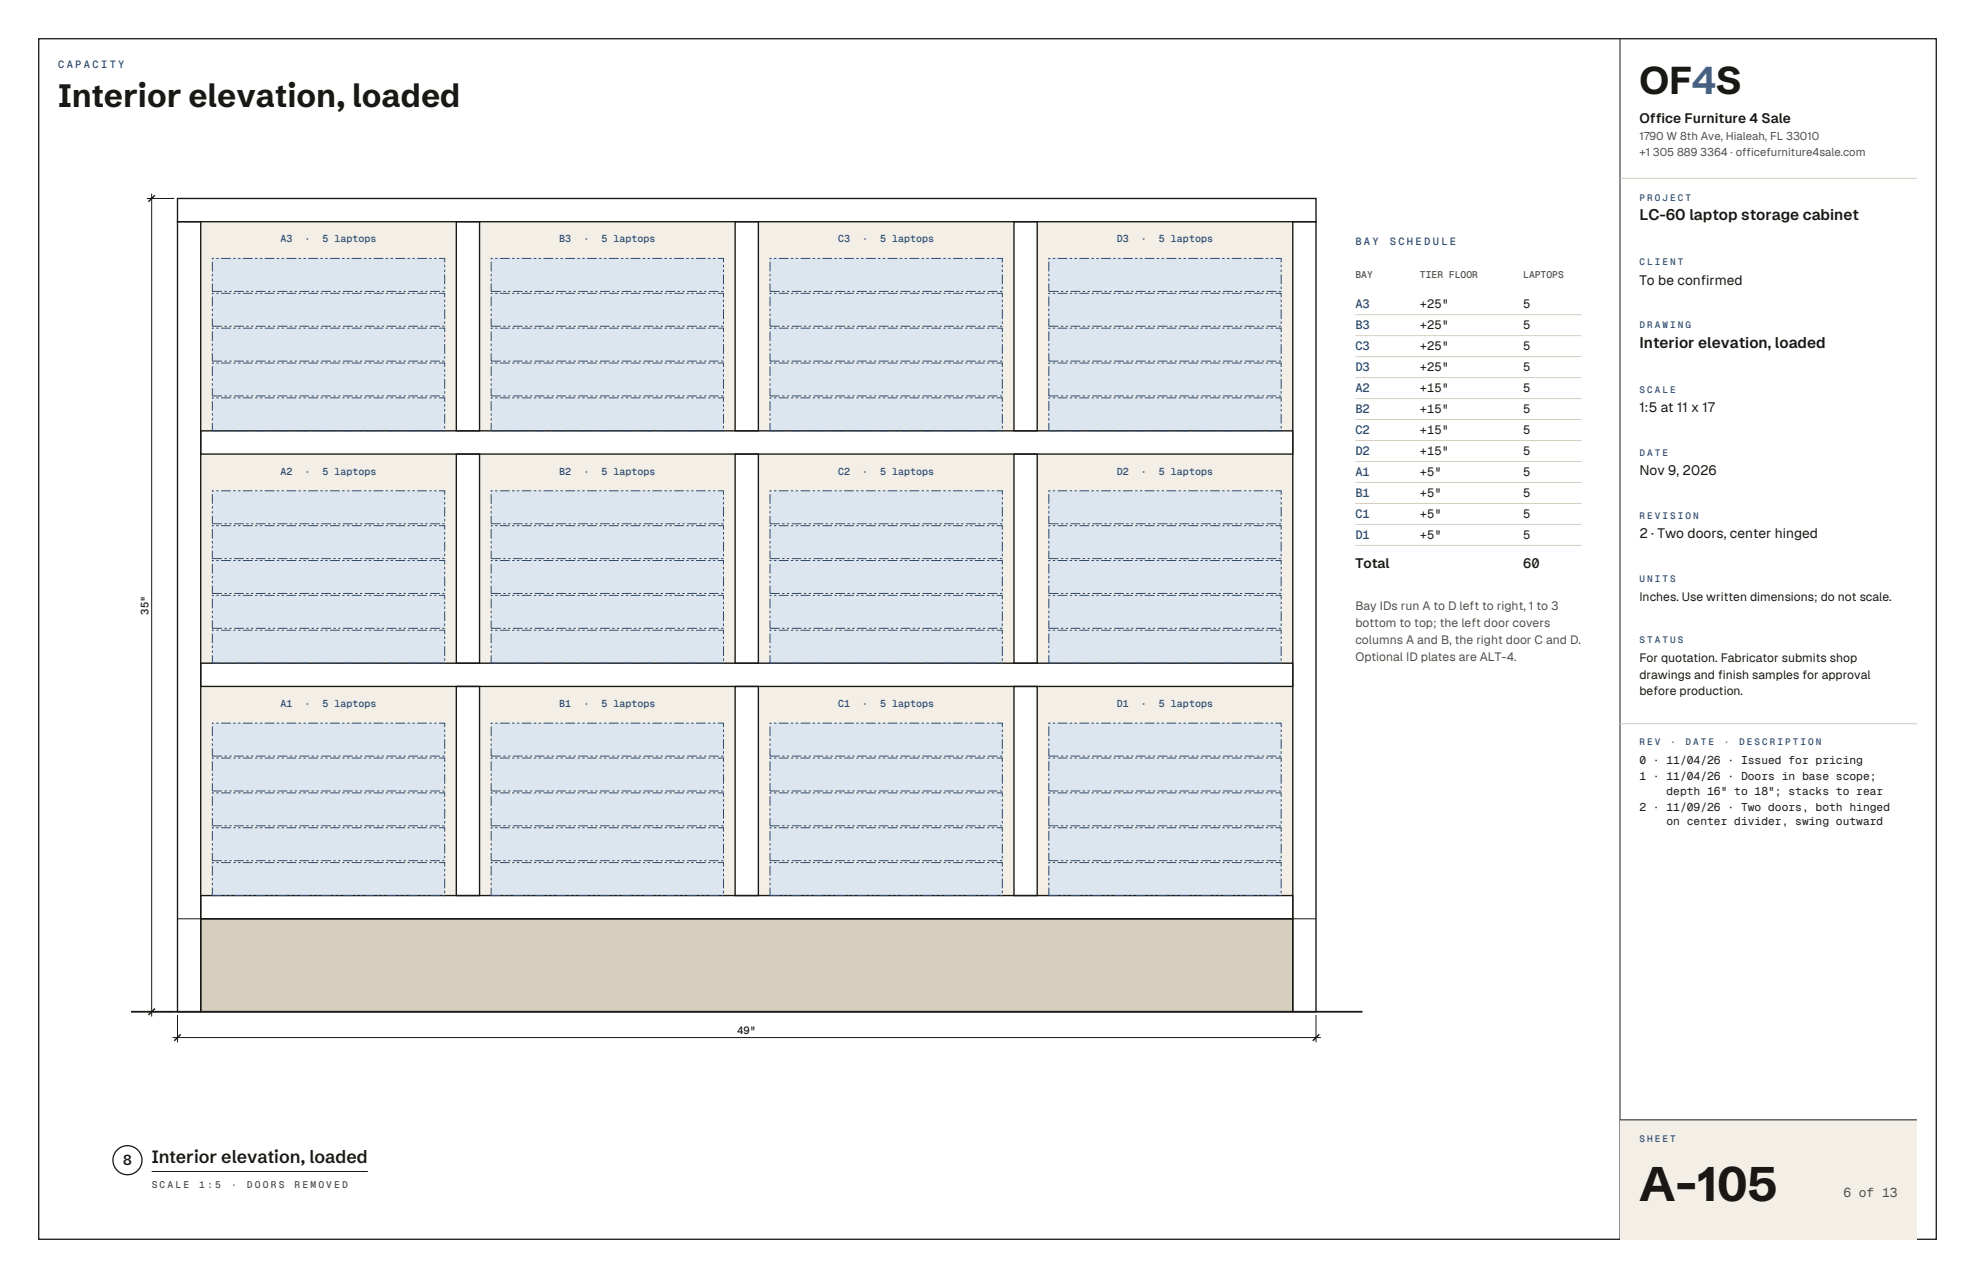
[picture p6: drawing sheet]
<svg xmlns="http://www.w3.org/2000/svg" width="432mm" height="279mm" viewBox="0 0 432 279" stroke-linecap="round" stroke-linejoin="round" font-family="sans-serif">
<g fill="#f3efe7">
<path d="M43.9 150.1h55.9v45.7h-55.9z" fill-rule="evenodd"/>
<path d="M104.8 150.1h55.9v45.7h-55.9z" fill-rule="evenodd"/>
<path d="M165.8 150.1h55.9v45.7h-55.9z" fill-rule="evenodd"/>
<path d="M226.8 150.1h55.8v45.7h-55.8z" fill-rule="evenodd"/>
<path d="M43.9 99.3h55.9v45.7h-55.9z" fill-rule="evenodd"/>
<path d="M104.8 99.3h55.9v45.7h-55.9z" fill-rule="evenodd"/>
<path d="M165.8 99.3h55.9v45.7h-55.9z" fill-rule="evenodd"/>
<path d="M226.8 99.3h55.8v45.7h-55.8z" fill-rule="evenodd"/>
<path d="M43.9 48.5h55.9v45.7h-55.9z" fill-rule="evenodd"/>
<path d="M104.8 48.5h55.9v45.7h-55.9z" fill-rule="evenodd"/>
<path d="M165.8 48.5h55.9v45.7h-55.9z" fill-rule="evenodd"/>
<path d="M226.8 48.5h55.8v45.7h-55.8z" fill-rule="evenodd"/>
</g>
<path d="M43.9 200.9h238.7v20.3h-238.7z" fill-rule="evenodd" fill="#d6cfbe"/>
<g fill="#dde5ee">
<path d="M46.4 188.6h50.8v7.2h-50.8z" fill-rule="evenodd"/>
<path d="M46.4 181h50.8v7.2h-50.8z" fill-rule="evenodd"/>
<path d="M46.4 173.3h50.8v7.3h-50.8z" fill-rule="evenodd"/>
<path d="M46.4 165.7h50.8v7.2h-50.8z" fill-rule="evenodd"/>
<path d="M46.4 158.1h50.8v7.2h-50.8z" fill-rule="evenodd"/>
<path d="M107.4 188.6h50.8v7.2h-50.8z" fill-rule="evenodd"/>
<path d="M107.4 181h50.8v7.2h-50.8z" fill-rule="evenodd"/>
<path d="M107.4 173.3h50.8v7.3h-50.8z" fill-rule="evenodd"/>
<path d="M107.4 165.7h50.8v7.2h-50.8z" fill-rule="evenodd"/>
<path d="M107.4 158.1h50.8v7.2h-50.8z" fill-rule="evenodd"/>
<path d="M168.3 188.6h50.8v7.2h-50.8z" fill-rule="evenodd"/>
<path d="M168.3 181h50.8v7.2h-50.8z" fill-rule="evenodd"/>
<path d="M168.3 173.3h50.8v7.3h-50.8z" fill-rule="evenodd"/>
<path d="M168.3 165.7h50.8v7.2h-50.8z" fill-rule="evenodd"/>
<path d="M168.3 158.1h50.8v7.2h-50.8z" fill-rule="evenodd"/>
<path d="M229.3 188.6h50.8v7.2h-50.8z" fill-rule="evenodd"/>
<path d="M229.3 181h50.8v7.2h-50.8z" fill-rule="evenodd"/>
<path d="M229.3 173.3h50.8v7.3h-50.8z" fill-rule="evenodd"/>
<path d="M229.3 165.7h50.8v7.2h-50.8z" fill-rule="evenodd"/>
<path d="M229.3 158.1h50.8v7.2h-50.8z" fill-rule="evenodd"/>
<path d="M46.4 137.8h50.8v7.2h-50.8z" fill-rule="evenodd"/>
<path d="M46.4 130.2h50.8v7.2h-50.8z" fill-rule="evenodd"/>
<path d="M46.4 122.5h50.8v7.3h-50.8z" fill-rule="evenodd"/>
<path d="M46.4 114.9h50.8v7.2h-50.8z" fill-rule="evenodd"/>
<path d="M46.4 107.3h50.8v7.2h-50.8z" fill-rule="evenodd"/>
<path d="M107.4 137.8h50.8v7.2h-50.8z" fill-rule="evenodd"/>
<path d="M107.4 130.2h50.8v7.2h-50.8z" fill-rule="evenodd"/>
<path d="M107.4 122.5h50.8v7.3h-50.8z" fill-rule="evenodd"/>
<path d="M107.4 114.9h50.8v7.2h-50.8z" fill-rule="evenodd"/>
<path d="M107.4 107.3h50.8v7.2h-50.8z" fill-rule="evenodd"/>
<path d="M168.3 137.8h50.8v7.2h-50.8z" fill-rule="evenodd"/>
<path d="M168.3 130.2h50.8v7.2h-50.8z" fill-rule="evenodd"/>
<path d="M168.3 122.5h50.8v7.3h-50.8z" fill-rule="evenodd"/>
<path d="M168.3 114.9h50.8v7.2h-50.8z" fill-rule="evenodd"/>
<path d="M168.3 107.3h50.8v7.2h-50.8z" fill-rule="evenodd"/>
<path d="M229.3 137.8h50.8v7.2h-50.8z" fill-rule="evenodd"/>
<path d="M229.3 130.2h50.8v7.2h-50.8z" fill-rule="evenodd"/>
<path d="M229.3 122.5h50.8v7.3h-50.8z" fill-rule="evenodd"/>
<path d="M229.3 114.9h50.8v7.2h-50.8z" fill-rule="evenodd"/>
<path d="M229.3 107.3h50.8v7.2h-50.8z" fill-rule="evenodd"/>
<path d="M46.4 87h50.8v7.2h-50.8z" fill-rule="evenodd"/>
<path d="M46.4 79.4h50.8v7.2h-50.8z" fill-rule="evenodd"/>
<path d="M46.4 71.7h50.8v7.3h-50.8z" fill-rule="evenodd"/>
<path d="M46.4 64.1h50.8v7.2h-50.8z" fill-rule="evenodd"/>
<path d="M46.4 56.5h50.8v7.2h-50.8z" fill-rule="evenodd"/>
<path d="M107.4 87h50.8v7.2h-50.8z" fill-rule="evenodd"/>
<path d="M107.4 79.4h50.8v7.2h-50.8z" fill-rule="evenodd"/>
<path d="M107.4 71.7h50.8v7.3h-50.8z" fill-rule="evenodd"/>
<path d="M107.4 64.1h50.8v7.2h-50.8z" fill-rule="evenodd"/>
<path d="M107.4 56.5h50.8v7.2h-50.8z" fill-rule="evenodd"/>
<path d="M168.3 87h50.8v7.2h-50.8z" fill-rule="evenodd"/>
<path d="M168.3 79.4h50.8v7.2h-50.8z" fill-rule="evenodd"/>
<path d="M168.3 71.7h50.8v7.3h-50.8z" fill-rule="evenodd"/>
<path d="M168.3 64.1h50.8v7.2h-50.8z" fill-rule="evenodd"/>
<path d="M168.3 56.5h50.8v7.2h-50.8z" fill-rule="evenodd"/>
<path d="M229.3 87h50.8v7.2h-50.8z" fill-rule="evenodd"/>
<path d="M229.3 79.4h50.8v7.2h-50.8z" fill-rule="evenodd"/>
<path d="M229.3 71.7h50.8v7.3h-50.8z" fill-rule="evenodd"/>
<path d="M229.3 64.1h50.8v7.2h-50.8z" fill-rule="evenodd"/>
<path d="M229.3 56.5h50.8v7.2h-50.8z" fill-rule="evenodd"/>
</g>
<path d="M28.6 221.2h269.3" fill="none" stroke="#1a1814" stroke-width=".39"/>
<g fill="none" stroke="#1a1814" stroke-width=".3">
<path d="M38.8 43.4h248.9v5.1h-248.9zM38.8 48.5h5.1v172.7h-5.1zM99.8 48.5h5v45.7h-5zM160.7 48.5h5.1v45.7h-5.1zM221.7 48.5h5.1v45.7h-5.1zM282.6 48.5h5.1v172.7h-5.1zM43.9 94.2h238.7v5.1h-238.7zM99.8 99.3h5v45.7h-5zM160.7 99.3h5.1v45.7h-5.1zM221.7 99.3h5.1v45.7h-5.1zM43.9 145h238.7v5.1h-238.7zM99.8 150.1h5v45.7h-5z"/>
<path d="M160.7 150.1h5.1v45.7h-5.1zM221.7 150.1h5.1v45.7h-5.1zM43.9 195.8h238.7v5.1h-238.7zM43.9 200.9h238.7v20.3h-238.7z"/>
</g>
<path d="M32.1 43.4h6M33.2 42.3v179.9M38.8 200.9h5.1M282.6 200.9h5.1M32.1 221.2h6M37.7 226.8h251.1M38.8 221.9v6M287.7 221.9v6" fill="none" stroke="#1a1814" stroke-width=".22"/>
<g fill="none" stroke="#2d4a6e" stroke-width=".22" stroke-dasharray="2.1 .5 .5 .5 .5 .5" stroke-linecap="butt">
<path d="M46.4 56.5h50.8v7.2h-50.8zM107.4 56.5h50.8v7.2h-50.8zM168.3 56.5h50.8v7.2h-50.8zM229.3 56.5h50.8v7.2h-50.8zM46.4 79.4h50.8v7.2h-50.8zM46.4 71.7h50.8v7.3h-50.8zM46.4 64.1h50.8v7.2h-50.8zM107.4 79.4h50.8v7.2h-50.8zM107.4 71.7h50.8v7.3h-50.8zM107.4 64.1h50.8v7.2h-50.8zM168.3 79.4h50.8v7.2h-50.8zM168.3 71.7h50.8v7.3h-50.8z"/>
<path d="M168.3 64.1h50.8v7.2h-50.8zM229.3 79.4h50.8v7.2h-50.8zM229.3 71.7h50.8v7.3h-50.8zM229.3 64.1h50.8v7.2h-50.8zM46.4 87h50.8v7.2h-50.8zM107.4 87h50.8v7.2h-50.8zM168.3 87h50.8v7.2h-50.8zM229.3 87h50.8v7.2h-50.8zM46.4 114.9h50.8v7.2h-50.8zM46.4 107.3h50.8v7.2h-50.8zM107.4 114.9h50.8v7.2h-50.8zM107.4 107.3h50.8v7.2h-50.8z"/>
<path d="M168.3 114.9h50.8v7.2h-50.8zM168.3 107.3h50.8v7.2h-50.8zM229.3 114.9h50.8v7.2h-50.8zM229.3 107.3h50.8v7.2h-50.8zM46.4 137.8h50.8v7.2h-50.8zM46.4 130.2h50.8v7.2h-50.8zM46.4 122.5h50.8v7.3h-50.8zM107.4 137.8h50.8v7.2h-50.8zM107.4 130.2h50.8v7.2h-50.8zM107.4 122.5h50.8v7.3h-50.8zM168.3 137.8h50.8v7.2h-50.8zM168.3 130.2h50.8v7.2h-50.8z"/>
<path d="M168.3 122.5h50.8v7.3h-50.8zM229.3 137.8h50.8v7.2h-50.8zM229.3 130.2h50.8v7.2h-50.8zM229.3 122.5h50.8v7.3h-50.8zM46.4 158.1h50.8v7.2h-50.8zM107.4 158.1h50.8v7.2h-50.8zM168.3 158.1h50.8v7.2h-50.8zM229.3 158.1h50.8v7.2h-50.8zM46.4 173.3h50.8v7.3h-50.8zM46.4 165.7h50.8v7.2h-50.8zM107.4 173.3h50.8v7.3h-50.8zM107.4 165.7h50.8v7.2h-50.8z"/>
<path d="M168.3 173.3h50.8v7.3h-50.8zM168.3 165.7h50.8v7.2h-50.8zM229.3 173.3h50.8v7.3h-50.8zM229.3 165.7h50.8v7.2h-50.8zM46.4 188.6h50.8v7.2h-50.8zM46.4 181h50.8v7.2h-50.8zM107.4 188.6h50.8v7.2h-50.8zM107.4 181h50.8v7.2h-50.8zM168.3 188.6h50.8v7.2h-50.8zM168.3 181h50.8v7.2h-50.8zM229.3 188.6h50.8v7.2h-50.8zM229.3 181h50.8v7.2h-50.8z"/>
</g>
<path d="M33.9 42.7l-1.4 1.4M33.9 220.5l-1.4 1.4M39.5 226.1l-1.4 1.4M288.4 226.1l-1.4 1.4" fill="none" stroke="#1a1814" stroke-width=".32"/>
<circle cx="27.9" cy="253.6" r="3.2" fill="#fff" stroke="#1a1814" stroke-width=".28"/>
<path d="M354.2 8.5v262.4M33.2 256.1h47.2" fill="none" stroke="#1a1814" stroke-width=".22"/>
<g fill="none" stroke="#d6cfbe" stroke-width=".22">
<path d="M354.2 39h64.9M296.3 68.8h49.4M296.3 73.4h49.4M296.3 78h49.4M296.3 82.5h49.4M296.3 87.1h49.4M296.3 91.7h49.4M296.3 96.3h49.4M296.3 100.9h49.4M296.3 105.5h49.4M296.3 110.1h49.4M296.3 114.7h49.4"/>
<path d="M296.3 119.2h49.4M354.2 158.2h64.9"/>
</g>
<path d="M8.5 8.5h414.8v262.4h-414.8z" fill="none" stroke="#1a1814" stroke-width=".28"/>
<path d="M354.2 244.8h64.9v26.1h-64.9z" fill-rule="evenodd" fill="#f3efe7"/>
<path d="M354.2 244.8h64.9" fill="none" stroke="#1a1814" stroke-width=".22"/>
<text font-size="10.6" fill="#1a1814" x="358.4" y="262.5">A-105</text>
<text font-size="8.5" fill="#1a1814" x="358.4" y="20.5">OF4S</text>
<text font-size="7.1" fill="#1a1814" x="12.7" y="23.3">Interior elevation, loaded</text>
<text font-size="3.9" fill="#1a1814" x="33.2" y="254.4">Interior elevation, loaded</text>
<g font-size="3.4" fill="#1a1814">
<text x="358.4" y="48.2">LC-60 laptop storage cabinet</text>
<text x="358.4" y="76">Interior elevation, loaded</text>
</g>
<text font-size="3.2" fill="#1a1814" x="26.9" y="254.7">8</text>
<g font-size="3" fill="#1a1814">
<text x="358.4" y="26.8">Office Furniture 4 Sale</text>
<text x="358.4" y="62.3">To be confirmed</text>
<text x="358.4" y="90.1">1:5 at 11 x 17</text>
<text x="358.4" y="103.9">Nov 9, 2026</text>
<text x="358.4" y="117.7">2 · Two doors, center hinged</text>
<text x="296.3" y="124.2">Total</text>
<text x="333" y="124.2">60</text>
</g>
<text font-size="2.8" fill="#555047" x="403" y="261.8">6 of 13</text>
<g font-size="2.6" fill="#2d4a6e">
<text x="296.3" y="67.4">A3</text>
<text x="296.3" y="72">B3</text>
<text x="296.3" y="76.6">C3</text>
<text x="296.3" y="81.1">D3</text>
<text x="296.3" y="85.7">A2</text>
<text x="296.3" y="90.3">B2</text>
<text x="296.3" y="94.9">C2</text>
<text x="296.3" y="99.5">D2</text>
<text x="296.3" y="104.1">A1</text>
<text x="296.3" y="108.7">B1</text>
<text x="296.3" y="113.2">C1</text>
<text x="296.3" y="117.8">D1</text>
</g>
<g font-size="2.6" fill="#1a1814">
<text x="310.4" y="67.4">+25&quot;</text>
<text x="310.4" y="72">+25&quot;</text>
<text x="333" y="67.4">5</text>
<text x="333" y="72">5</text>
<text x="310.4" y="76.6">+25&quot;</text>
<text x="333" y="76.6">5</text>
<text x="310.4" y="81.1">+25&quot;</text>
<text x="333" y="81.1">5</text>
<text x="310.4" y="85.7">+15&quot;</text>
<text x="333" y="85.7">5</text>
<text x="310.4" y="90.3">+15&quot;</text>
<text x="310.4" y="94.9">+15&quot;</text>
<text x="333" y="90.3">5</text>
<text x="333" y="94.9">5</text>
<text x="310.4" y="99.5">+15&quot;</text>
<text x="333" y="99.5">5</text>
<text x="310.4" y="104.1">+5&quot;</text>
<text x="333" y="104.1">5</text>
<text x="310.4" y="108.7">+5&quot;</text>
<text x="310.4" y="113.2">+5&quot;</text>
<text x="333" y="108.7">5</text>
<text x="333" y="113.2">5</text>
<text x="310.4" y="117.8">+5&quot;</text>
<text x="333" y="117.8">5</text>
<text x="358.4" y="131.4">Inches. Use written dimensions; do not scale.</text>
<text x="358.4" y="144.8">For quotation. Fabricator submits shop</text>
<text x="358.4" y="148.3">drawings and finish samples for approval</text>
<text x="358.4" y="151.9">before production.</text>
</g>
<g font-size="2.6" fill="#555047">
<text x="296.3" y="133.3">Bay IDs run A to D left to right, 1 to 3</text>
<text x="296.3" y="137.1">bottom to top; the left door covers</text>
<text x="296.3" y="140.8">columns A and B, the right door C and D.</text>
<text x="296.3" y="144.5">Optional ID plates are ALT-4.</text>
</g>
<g font-size="2.5" fill="#555047">
<text x="358.4" y="30.7">1790 W 8th Ave, Hialeah, FL 33010</text>
<text x="358.4" y="34">+1 305 889 3364 · officefurniture4sale.com</text>
</g>
<g font-size="2.5" fill="#1a1814">
<text x="358.4" y="167">0 · 11/04/26 · Issued for pricing</text>
<text x="358.4" y="170.6">1 · 11/04/26 · Doors in base scope;</text>
<text x="364.3" y="173.7">depth 16&quot; to 18&quot;; stacks to rear</text>
<text x="358.4" y="177.3">2 · 11/09/26 · Two doors, both hinged</text>
<text x="364.3" y="180.4">on center divider, swing outward</text>
</g>
<g font-size="2.3" fill="#2d4a6e">
<text x="12.7" y="14.8">C A P A C I T Y</text>
<text x="296.3" y="53.6">B A Y</text>
<text x="303.9" y="53.6">S C H E D U L E</text>
</g>
<g font-size="2.3" fill="#1a1814">
<text x="32.5" y="134.4" transform="rotate(-90 32.5 134.4)">35&quot;</text>
<text x="161.2" y="226.1">49&quot;</text>
</g>
<g font-size="2.2" fill="#2d4a6e">
<text x="61.3" y="53">A3</text>
<text x="66.6" y="53">·</text>
<text x="70.5" y="53">5 laptops</text>
<text x="122.3" y="53">B3</text>
<text x="127.5" y="53">·</text>
<text x="131.5" y="53">5 laptops</text>
<text x="183.2" y="53">C3</text>
<text x="188.5" y="53">·</text>
<text x="192.4" y="53">5 laptops</text>
<text x="244.2" y="53">D3</text>
<text x="249.5" y="53">·</text>
<text x="253.4" y="53">5 laptops</text>
<text x="61.3" y="103.8">A2</text>
<text x="66.6" y="103.8">·</text>
<text x="70.5" y="103.8">5 laptops</text>
<text x="122.3" y="103.8">B2</text>
<text x="127.5" y="103.8">·</text>
<text x="131.5" y="103.8">5 laptops</text>
<text x="183.2" y="103.8">C2</text>
<text x="188.5" y="103.8">·</text>
<text x="192.4" y="103.8">5 laptops</text>
<text x="244.2" y="103.8">D2</text>
<text x="249.5" y="103.8">·</text>
<text x="253.4" y="103.8">5 laptops</text>
<text x="61.3" y="154.6">A1</text>
<text x="66.6" y="154.6">·</text>
<text x="70.5" y="154.6">5 laptops</text>
<text x="122.3" y="154.6">B1</text>
<text x="127.5" y="154.6">·</text>
<text x="131.5" y="154.6">5 laptops</text>
<text x="183.2" y="154.6">C1</text>
<text x="188.5" y="154.6">·</text>
<text x="192.4" y="154.6">5 laptops</text>
<text x="244.2" y="154.6">D1</text>
<text x="249.5" y="154.6">·</text>
<text x="253.4" y="154.6">5 laptops</text>
</g>
<g font-size="2.1" fill="#555047">
<text x="296.3" y="60.7">BAY</text>
<text x="310.4" y="60.7">TIER FLOOR</text>
<text x="333" y="60.7">LAPTOPS</text>
<text x="33.2" y="259.6">S C A L E</text>
<text x="43.6" y="259.6">1 : 5</text>
<text x="50.5" y="259.6">·</text>
<text x="54" y="259.6">D O O R S</text>
<text x="64.4" y="259.6">R E M O V E D</text>
</g>
<g font-size="2" fill="#2d4a6e">
<text x="358.4" y="43.9">P R O J E C T</text>
<text x="358.4" y="58">C L I E N T</text>
<text x="358.4" y="71.8">D R A W I N G</text>
<text x="358.4" y="85.9">S C A L E</text>
<text x="358.4" y="99.7">D A T E</text>
<text x="358.4" y="113.4">R E V I S I O N</text>
<text x="358.4" y="127.2">U N I T S</text>
<text x="358.4" y="140.6">S T A T U S</text>
<text x="358.4" y="162.8">R E V</text>
<text x="365.1" y="162.8">·</text>
<text x="368.5" y="162.8">D A T E</text>
<text x="376.9" y="162.8">·</text>
<text x="380.2" y="162.8">D E S C R I P T I O N</text>
<text x="358.4" y="249.8">S H E E T</text>
</g>
</svg>
